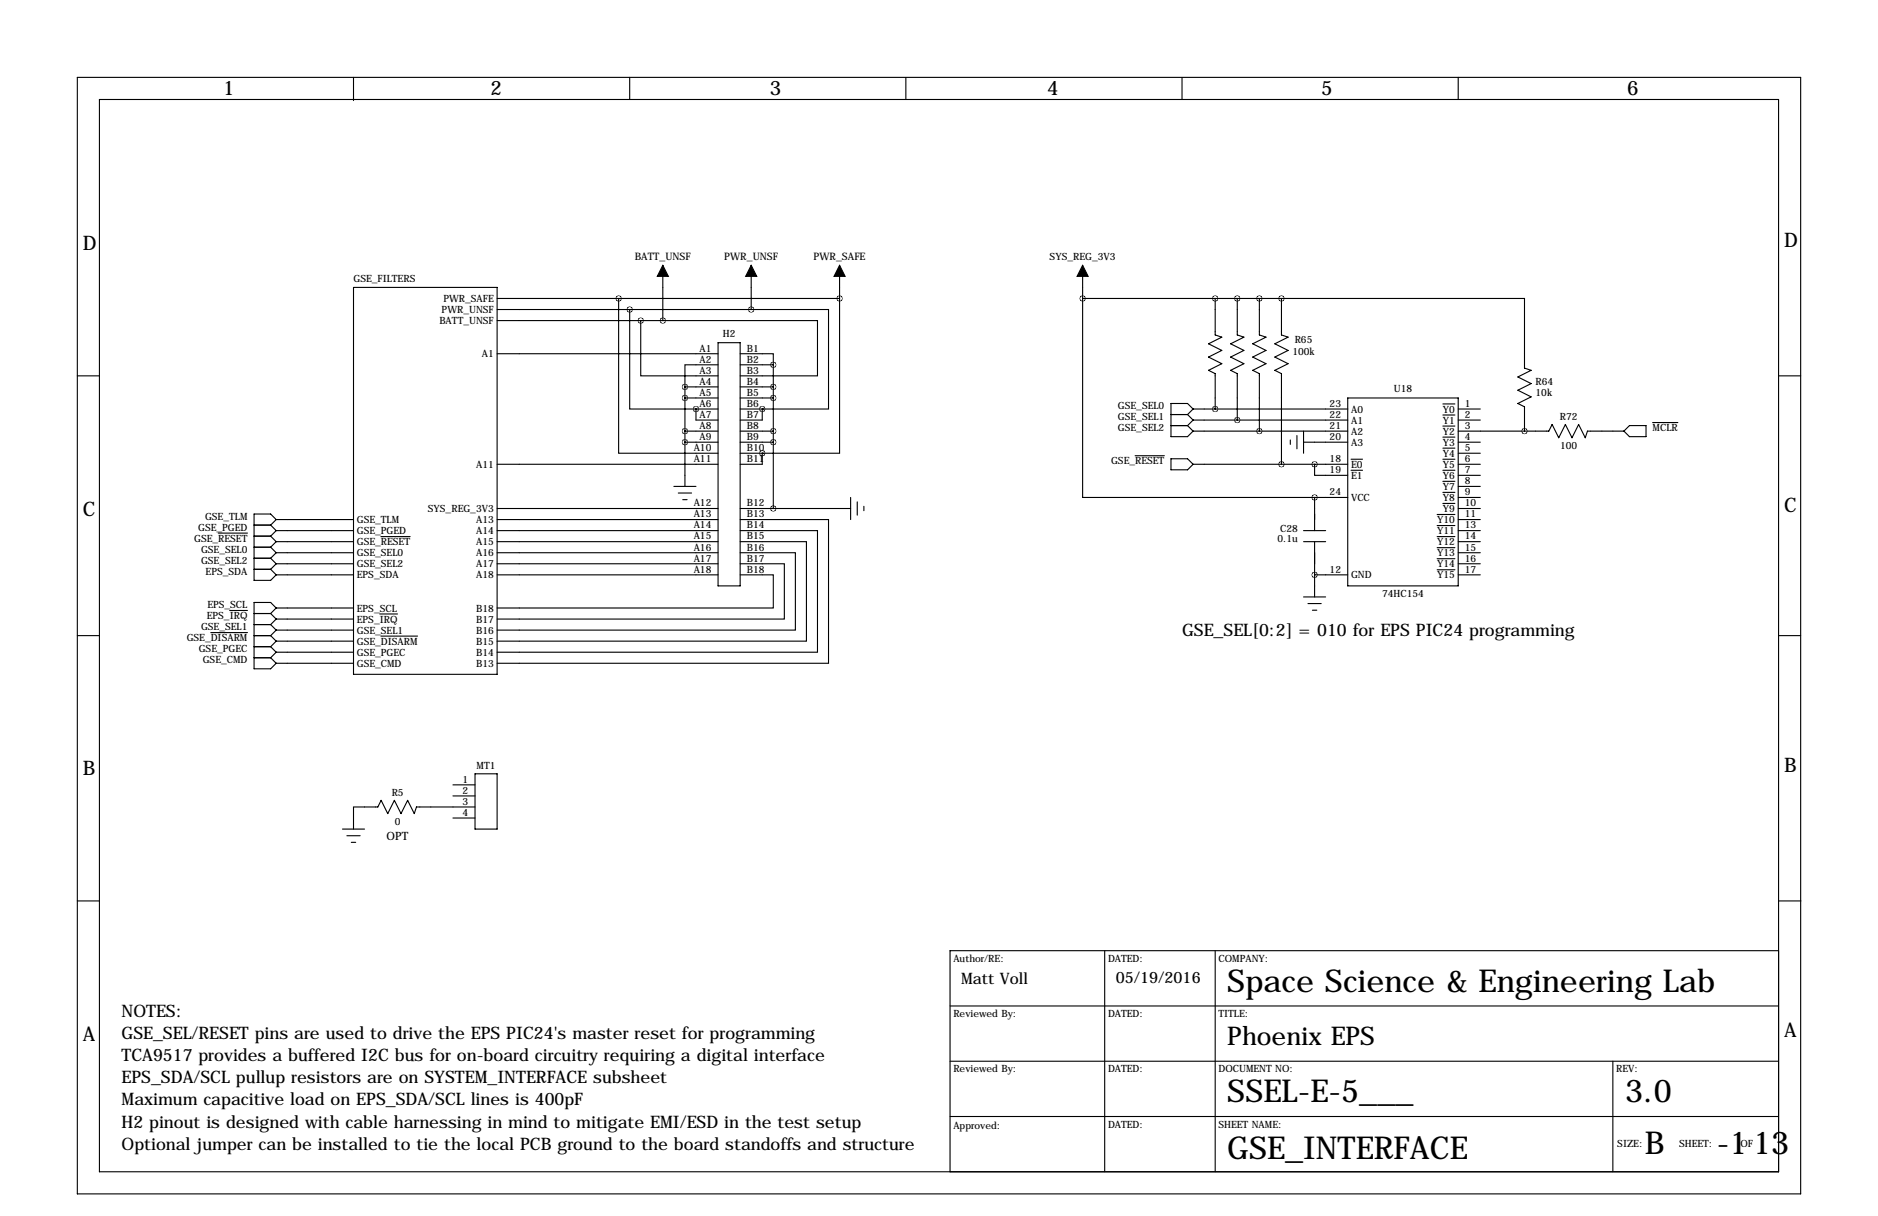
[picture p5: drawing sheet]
<svg xmlns="http://www.w3.org/2000/svg" width="432mm" height="279mm" viewBox="0 0 432 279" stroke-linecap="round" stroke-linejoin="round" font-family="sans-serif">
<g fill="none" stroke="#000" stroke-width=".25">
<path d="M17.8 17.8h396.2v256.5h-396.2zM81.3 17.8v5.3M144.8 17.8v5.1M208.3 17.8v5.1M271.8 17.8v5.1M335.3 17.8v5.1M22.9 22.9h386v246.3h-386zM81.3 66h33v88.9h-33zM114.3 68.6h78.7M114.3 71.1h58.4M114.3 73.7h38.1M142.2 68.6v35.5h22.9"/>
<path d="M144.8 71.1v22.9h15.2M147.3 73.7v12.7h17.8M152.4 73.7h35.6v12.7h-17.8M152.4 61v12.7M165.1 78.7h5.1v55.9h-5.1zM172.7 71.1h17.8v22.9h-15.2M172.7 61v10.1M193 68.6v35.5h-17.7M193 61v7.6M248.9 68.6v45.7h53.4M248.9 68.6h45.7M248.9 61v7.6"/>
<path d="M279.4 68.6v8.4l1.5 .5-3 1.5 3 1.5-3 1.5 3 1.6-3 1.5 1.5 .8v8.1M284.5 68.6v8.4l1.5 .5-3 1.5 3 1.5-3 1.5 3 1.6-3 1.5 1.5 .8v10.6M289.6 68.6v8.4l1.5 .5-3.1 1.5 3.1 1.5-3.1 1.5 3.1 1.6-3.1 1.5 1.6 .8v13.2M294.6 68.6h55.9v16l1.5 .5-3 1.5 3 1.5-3 1.6 3 1.5-3 1.5 1.5 .8v5.6M294.6 68.6v8.4l1.6 .5-3.1 1.5 3.1 1.5-3.1 1.5 3.1 1.6-3.1 1.5 1.5 .8v20.8M17.8 86.4h5.1M114.3 81.3h50.8M157.5 91.4h7.6M157.5 99.1h7.6M157.5 88.9h7.6M157.5 88.9v22.9M160 94h.1"/>
<path d="M160 94h5.1M160 94v2.5h5.1M165.1 83.8h-7.6v5.1M170.2 81.3h7.6v2.5M170.2 91.4h7.6M170.2 94h5.1M170.2 99.1h7.6M170.2 83.8h7.6M170.2 88.9h7.6M175.3 94h.1M175.3 94v2.5h-5.1M177.8 83.8v33"/>
<path d="M269.2 95.2h3.8M269.2 97.8h3.8M273 95.2l1.3 1.3M273 97.8l1.3 1.3M274.3 94h35.6M274.3 96.5h35.6M274.3 99.1h35.6M274.3 94l-1.3 1.2M274.3 94l-1.3-1.3h-3.8v7.6h3.8l1.3-1.2M274.3 96.5l-1.3 1.3M299.7 99.1v5M309.9 91.4h25.4v43.2h-25.4z"/>
<path d="M331.8 92.8h2.7M331.8 95.4h2.7M331.8 97.9h2.7M335.3 94h5.1M335.3 96.5h5.1M335.3 99.1h20.8l.8-1.6 1.5 3.1 1.5-3.1 1.5 3.1 1.6-3.1 1.5 3.1 .5-1.5h8.4M373.4 99.1l1.2-1.3h3.9v2.5h-3.9zM380 97.1h5.8M408.9 86.4h5.1M63.5 119.4h17.8M63.5 119.4l-1.3 1.3M63.5 119.4l-1.3-1.3h-3.8v15.2h3.8l1.3-1.2"/>
<path d="M114.3 106.7h50.8M114.3 116.8h50.8M114.3 119.4h50.8M154.9 111.8h5.1M156 113.3h3M157 114.8h1M157.5 101.6h7.6M170.2 119.4h20.3v33h-76.2M170.2 101.6h7.6M170.2 104.1h5.1M170.2 116.8h25.4M175.3 104.1h.1"/>
<path d="M175.3 104.1v2.6h-5.1M195.6 114.3v5.1M197.1 115.3v3.1M198.6 116.3v1M261 104.7h6.7M269.2 105.4h3.8l1.3 1.3-1.3 1.2h-3.8zM274.3 106.7h35.6M296.7 101.1v1M298.2 100.1v3M299.7 101.6h10.2M302.3 106.7v2.5h7.6M302.3 114.3h7.6"/>
<path d="M302.3 114.3v7.6M310.6 105.5h2.7M310.6 108.1h2.7M330.4 118.2h4.1M331.8 100.4h2.7M331.8 103h2.7M331.8 105.5h2.7M331.8 108.1h2.7M331.8 110.6h2.7M331.8 113.1h2.7M331.8 115.7h2.7M335.3 101.6h5.1"/>
<path d="M335.3 104.1h5.1M335.3 106.7h5.1M335.3 109.2h5.1M335.3 111.8h5.1M335.3 114.3h5.1M335.3 116.8h5.1M335.3 119.4h5.1M50.2 122.5h6.7M58.4 120.7h3.8M58.4 123.2h3.8M58.4 125.7h3.8M58.4 128.3h3.8"/>
<path d="M58.4 130.8h3.8M62.2 120.7l1.3 1.2M62.2 123.2l1.3 1.3M62.2 125.7l1.3 1.3M62.2 128.3l1.3 1.2M62.2 130.8l1.3 1.3M63.5 132.1h17.8M63.5 121.9h17.8M63.5 124.5h17.8M63.5 127h17.8M63.5 129.5h17.8M63.5 139.7h17.8"/>
<path d="M63.5 139.7l-1.3-1.3h-3.8v15.3h3.8l1.3-1.3M63.5 121.9l-1.3 1.3M63.5 124.5l-1.3 1.2M63.5 127l-1.3 1.3M63.5 129.5l-1.3 1.3M63.5 139.7l-1.3 1.3M87.6 123.3h6.7M114.3 132.1h50.8M114.3 121.9h50.8M114.3 124.5h50.8M114.3 127h50.8M114.3 129.5h50.8"/>
<path d="M170.2 132.1h7.6v7.6h-63.5M170.2 129.5h10.1v12.7h-66M170.2 127h12.7v17.8h-68.6M170.2 124.5h15.2v22.8h-71.1M170.2 121.9h17.8v28h-73.7M299.7 121.9h5.1M299.7 124.5h5.1M299.7 137.2h5.1M300.7 138.7h3.1M302.3 132.1h7.6M302.3 124.5v12.7M330.4 120.8h4.1"/>
<path d="M330.4 123.3h4.1M330.4 125.8h4.1M330.4 128.4h4.1M330.4 130.9h4.1M335.3 132.1h5.1M335.3 121.9h5.1M335.3 124.5h5.1M335.3 127h5.1M335.3 129.5h5.1M17.8 146h5.1M48.5 145.3h8.4M52.8 140.3h4.1"/>
<path d="M58.4 146h3.8M58.4 151.1h3.8M58.4 148.6h3.8M58.4 143.5h3.8M58.4 141h3.8M62.2 151.1l1.3 1.3M62.2 148.6l1.3 1.3M62.2 146l1.3 1.3M62.2 143.5l1.3 1.3M62.2 141l1.3 1.2M63.5 152.4h17.8M63.5 149.9h17.8"/>
<path d="M63.5 147.3h17.8M63.5 144.8h17.8M63.5 142.2h17.8M63.5 149.9l-1.3 1.2M63.5 147.3l-1.3 1.3M63.5 144.8l-1.3 1.2M63.5 142.2l-1.3 1.3M87.3 141.1h4.1M87.6 146.2h8.4M301.8 140.2h1M408.9 146h5.1M109.2 177.8h5.1v12.7h-5.1z"/>
<path d="M78.7 190.5h5.1M79.8 192h3M80.8 193.5h1M104.1 180.3h5.1M104.1 182.9h5.1M104.1 188h5.1M109.2 185.4h-13.4l-.6 1.5-1.5-3-1.5 3-1.5-3-1.5 3-1.6-3-.7 1.5h-5.6v5.1M17.8 207h5.1M254 218.4v50.8M279.4 218.4v50.8M408.9 207h5.2M408.9 218.4h-190.5v50.8"/>
<path d="M218.4 231.1h190.5M218.4 256.5h190.5M218.4 243.8h190.5M370.8 243.8v25.4"/>
</g>
<path d="M152.4 61l1.3 2.5h-2.6zM172.7 61l1.3 2.5h-2.6zM193 61l1.3 2.5h-2.5zM248.9 61l1.3 2.5h-2.6z" fill="#000" stroke="#000" stroke-width=".25"/>
<path d="M302.2 106.7a.05 .05 0 0 0 .1 0 .05 .05 0 0 0-.1 0zM302.2 132.1a.05 .05 0 0 0 .1 0 .05 .05 0 0 0-.1 0zM302.2 114.3a.05 .05 0 0 0 .1 0 .05 .05 0 0 0-.1 0zM157.4 99.1a.05 .05 0 0 0 .1 0 .05 .05 0 0 0-.1 0zM157.4 88.9a.05 .05 0 0 0 .1 0 .05 .05 0 0 0-.1 0zM157.4 101.6a.05 .05 0 0 0 .1 0 .05 .05 0 0 0-.1 0zM157.4 91.4a.05 .05 0 0 0 .1 0 .05 .05 0 0 0-.1 0zM294.6 106.7a.05 .05 0 0 0 .1 0 .05 .05 0 0 0-.1 0zM289.5 99.1a.05 .05 0 0 0 .1 0 .05 .05 0 0 0-.1 0zM284.4 96.5a.05 .05 0 0 0 .1 0 .05 .05 0 0 0-.1 0zM248.9 68.6a.05 .05 0 0 0 .1 0 .05 .05 0 0 0-.1 0zM284.4 68.6a.05 .05 0 0 0 .1 0 .05 .05 0 0 0-.1 0zM289.5 68.6a.05 .05 0 0 0 .1 0 .05 .05 0 0 0-.1 0zM175.2 104.1a.05 .05 0 0 0 .1 0 .05 .05 0 0 0-.1 0zM350.5 99.1a.05 .05 0 0 0 .1 0 .05 .05 0 0 0-.1 0zM294.6 68.6a.05 .05 0 0 0 .1 0 .05 .05 0 0 0-.1 0zM175.2 94a.05 .05 0 0 0 .1 0 .05 .05 0 0 0-.1 0zM160 94a.05 .05 0 0 0 .1 0 .05 .05 0 0 0-.1 0zM147.3 73.7a.05 .05 0 0 0 .1 0 .05 .05 0 0 0-.1 0zM144.7 71.1a.05 .05 0 0 0 .1 0 .05 .05 0 0 0-.1 0zM142.2 68.6a.05 .05 0 0 0 .1 0 .05 .05 0 0 0-.1 0zM193 68.6a.05 .05 0 0 0 .1 0 .05 .05 0 0 0-.1 0zM172.7 71.1a.05 .05 0 0 0 .1 0 .05 .05 0 0 0-.1 0z" fill="#000" stroke="#000" stroke-width="1.3"/>
<g font-size="7.3">
<text x="282.2" y="227.8">Space Science &amp; Engineering Lab</text>
<text x="282.2" y="253.2">SSEL-E-5___</text>
<text x="373.6" y="253.2">3.0</text>
<text x="282.2" y="266.2">GSE_INTERFACE</text>
<text x="378.2" y="265.2">B</text>
<text x="394.7" y="265.2">-1</text>
<text x="403.1" y="265.2">13</text>
</g>
<text font-size="5.9" x="282.2" y="240.1">Phoenix EPS</text>
<g font-size="4.6">
<text x="51.3" y="21.9">1</text>
<text x="112.8" y="21.9">2</text>
<text x="177" y="21.9">3</text>
<text x="240.8" y="21.9">4</text>
<text x="303.8" y="21.9">5</text>
<text x="374.1" y="21.9">6</text>
<text x="19" y="57.5">D</text>
<text x="410.2" y="56.7">D</text>
<text x="19" y="118.5">C</text>
<text x="410.2" y="117.7">C</text>
<text x="19" y="178.1">B</text>
<text x="410.2" y="177.4">B</text>
<text x="19" y="239.1">A</text>
<text x="410.2" y="238.3">A</text>
</g>
<g font-size="4">
<text x="271.8" y="146">GSE_SEL[0:2] = 010 for EPS PIC24 programming</text>
<text x="27.9" y="233.7">NOTES:</text>
<text x="27.9" y="238.8">GSE_SEL/RESET pins are used to drive the EPS PIC24's master reset for programming</text>
<text x="27.9" y="243.8">TCA9517 provides a buffered I2C bus for on-board circuitry requiring a digital interface</text>
<text x="27.9" y="248.9">EPS_SDA/SCL pullup resistors are on SYSTEM_INTERFACE subsheet</text>
<text x="27.9" y="254">Maximum capacitive load on EPS_SDA/SCL lines is 400pF</text>
<text x="27.9" y="259.1">H2 pinout is designed with cable harnessing in mind to mitigate EMI/ESD in the test setup</text>
<text x="27.9" y="264.2">Optional jumper can be installed to tie the local PCB ground to the board standoffs and structure</text>
</g>
<g font-size="3.6">
<text x="221" y="226.1">Matt Voll</text>
<text x="256.5" y="225.8">05/19/2016</text>
</g>
<text font-size="2.6" x="88.9" y="193">OPT</text>
<g font-size="2.4">
<text x="145.9" y="59.7">BATT_UNSF</text>
<text x="166.5" y="59.7">PWR_UNSF</text>
<text x="187.1" y="59.7">PWR_SAFE</text>
</g>
<g font-size="2.3">
<text x="241.3" y="59.7">SYS_REG_3V3</text>
<text x="81.3" y="64.8">GSE_FILTERS</text>
<text x="101.5" y="71.9">PWR_UNSF</text>
<text x="101.9" y="69.4">PWR_SAFE</text>
<text x="101" y="74.5">BATT_UNSF</text>
<text x="166.2" y="77.5">H2</text>
<text x="110.8" y="82.1">A1</text>
<text x="160.8" y="80.8">A1</text>
<text x="160.8" y="83.3">A2</text>
<text x="171.7" y="80.8">B1</text>
<text x="171.7" y="83.3">B2</text>
<text x="297.2" y="81.6">100k</text>
<text x="297.7" y="78.7">R65</text>
<text x="160.8" y="85.9">A3</text>
<text x="160.8" y="88.4">A4</text>
<text x="171.7" y="85.9">B3</text>
<text x="171.7" y="88.4">B4</text>
<text x="353.1" y="88.4">R64</text>
<text x="160.8" y="90.9">A5</text>
<text x="160.8" y="93.5">A6</text>
<text x="171.7" y="90.9">B5</text>
<text x="171.7" y="93.5">B6</text>
<text x="257" y="94">GSE_SEL0</text>
<text x="305.7" y="93.5">23</text>
<text x="310.6" y="94.8">A0</text>
<text x="320.5" y="90.2">U18</text>
<text x="331.8" y="94.8">Y0</text>
<text x="336.8" y="93.5">1</text>
<text x="353.1" y="91">10k</text>
<text x="160.8" y="96">A7</text>
<text x="160.8" y="98.6">A8</text>
<text x="160.8" y="101.1">A9</text>
<text x="171.7" y="96">B7</text>
<text x="171.7" y="98.6">B8</text>
<text x="171.7" y="101.1">B9</text>
<text x="257" y="96.5">GSE_SEL1</text>
<text x="257" y="99.1">GSE_SEL2</text>
<text x="305.7" y="101.1">20</text>
<text x="305.7" y="98.6">21</text>
<text x="305.7" y="96">22</text>
<text x="310.6" y="99.9">A2</text>
<text x="310.6" y="97.3">A1</text>
<text x="331.8" y="97.3">Y1</text>
<text x="331.8" y="99.9">Y2</text>
<text x="336.8" y="96">2</text>
<text x="336.8" y="98.6">3</text>
<text x="336.8" y="101.1">4</text>
<text x="358.6" y="96.5">R72</text>
<text x="380" y="99.1">MCLR</text>
<text x="109.5" y="107.5">A11</text>
<text x="159.5" y="103.6">A10</text>
<text x="159.5" y="106.2">A11</text>
<text x="171.7" y="103.6">B10</text>
<text x="171.7" y="106.2">B11</text>
<text x="255.5" y="106.7">GSE_RESET</text>
<text x="305.7" y="106.2">18</text>
<text x="310.6" y="107.5">E0</text>
<text x="310.6" y="102.4">A3</text>
<text x="331.8" y="102.4">Y3</text>
<text x="331.8" y="104.9">Y4</text>
<text x="331.8" y="107.5">Y5</text>
<text x="336.8" y="103.6">5</text>
<text x="336.8" y="106.2">6</text>
<text x="358.7" y="103.2">100</text>
<text x="305.7" y="108.7">19</text>
<text x="305.7" y="113.8">24</text>
<text x="310.6" y="110">E1</text>
<text x="331.8" y="110">Y6</text>
<text x="331.8" y="112.6">Y7</text>
<text x="336.8" y="108.7">7</text>
<text x="336.8" y="111.3">8</text>
<text x="336.8" y="113.8">9</text>
<text x="47.1" y="119.4">GSE_TLM</text>
<text x="98.4" y="117.6">SYS_REG_3V3</text>
<text x="159.5" y="116.3">A12</text>
<text x="159.5" y="118.9">A13</text>
<text x="171.7" y="116.3">B12</text>
<text x="171.7" y="118.9">B13</text>
<text x="310.6" y="115.1">VCC</text>
<text x="331.8" y="115.1">Y8</text>
<text x="331.8" y="117.6">Y9</text>
<text x="336.8" y="116.3">10</text>
<text x="336.8" y="118.9">11</text>
<text x="44.6" y="124.5">GSE_RESET</text>
<text x="45.6" y="121.9">GSE_PGED</text>
<text x="82" y="120.2">GSE_TLM</text>
<text x="82" y="122.7">GSE_PGED</text>
<text x="82" y="125.3">GSE_RESET</text>
<text x="109.5" y="125.3">A15</text>
<text x="109.5" y="122.7">A14</text>
<text x="109.5" y="120.2">A13</text>
<text x="159.5" y="121.4">A14</text>
<text x="159.5" y="124">A15</text>
<text x="171.7" y="121.4">B14</text>
<text x="171.7" y="124">B15</text>
<text x="293.7" y="124.5">0.1u</text>
<text x="294.4" y="122.2">C28</text>
<text x="330.4" y="120.2">Y10</text>
<text x="330.4" y="122.7">Y11</text>
<text x="330.4" y="125.3">Y12</text>
<text x="336.8" y="121.4">13</text>
<text x="336.8" y="124">14</text>
<text x="46.2" y="127">GSE_SEL0</text>
<text x="46.2" y="129.5">GSE_SEL2</text>
<text x="82" y="127.8">GSE_SEL0</text>
<text x="82" y="130.3">GSE_SEL2</text>
<text x="109.5" y="130.3">A17</text>
<text x="109.5" y="127.8">A16</text>
<text x="159.5" y="126.5">A16</text>
<text x="159.5" y="129">A17</text>
<text x="159.5" y="131.6">A18</text>
<text x="171.7" y="126.5">B16</text>
<text x="171.7" y="129">B17</text>
<text x="171.7" y="131.6">B18</text>
<text x="305.7" y="131.6">12</text>
<text x="330.4" y="127.8">Y13</text>
<text x="330.4" y="130.3">Y14</text>
<text x="336.8" y="126.5">15</text>
<text x="336.8" y="129">16</text>
<text x="336.8" y="131.6">17</text>
<text x="47.3" y="132.1">EPS_SDA</text>
<text x="82" y="132.9">EPS_SDA</text>
<text x="109.5" y="132.9">A18</text>
<text x="310.6" y="132.9">GND</text>
<text x="317.8" y="137.2">74HC154</text>
<text x="330.4" y="132.9">Y15</text>
<text x="47.5" y="142.2">EPS_IRQ</text>
<text x="47.7" y="139.7">EPS_SCL</text>
<text x="82" y="140.5">EPS_SCL</text>
<text x="82" y="143">EPS_IRQ</text>
<text x="109.5" y="143">B17</text>
<text x="109.5" y="140.5">B18</text>
<text x="42.9" y="147.3">GSE_DISARM</text>
<text x="45.7" y="149.9">GSE_PGEC</text>
<text x="46.2" y="144.8">GSE_SEL1</text>
<text x="82" y="148.1">GSE_DISARM</text>
<text x="82" y="145.6">GSE_SEL1</text>
<text x="109.5" y="148.1">B15</text>
<text x="109.5" y="145.6">B16</text>
<text x="46.6" y="152.4">GSE_CMD</text>
<text x="82" y="153.2">GSE_CMD</text>
<text x="82" y="150.7">GSE_PGEC</text>
<text x="109.5" y="153.2">B13</text>
<text x="109.5" y="150.7">B14</text>
<text x="106.4" y="179.8">1</text>
<text x="109.6" y="176.8">MT1</text>
<text x="90.1" y="182.9">R5</text>
<text x="106.4" y="182.4">2</text>
<text x="106.4" y="184.9">3</text>
<text x="90.8" y="189.6">0</text>
<text x="106.4" y="187.5">4</text>
<text x="219.2" y="221">Author/RE:</text>
<text x="254.8" y="221">DATED:</text>
<text x="280.2" y="221">COMPANY:</text>
<text x="219.2" y="233.7">Reviewed By:</text>
<text x="254.8" y="233.7">DATED:</text>
<text x="280.2" y="233.7">TITLE:</text>
<text x="219.2" y="246.4">Reviewed By:</text>
<text x="254.8" y="246.4">DATED:</text>
<text x="280.2" y="246.4">DOCUMENT NO:</text>
<text x="371.6" y="246.4">REV:</text>
<text x="219.2" y="259.3">Approved:</text>
<text x="254.8" y="259.1">DATED:</text>
<text x="280.2" y="259.1">SHEET NAME:</text>
<text x="371.9" y="263.7">SIZE:</text>
<text x="386.1" y="263.7">SHEET:</text>
<text x="400.2" y="263.7">OF</text>
</g>
</svg>
